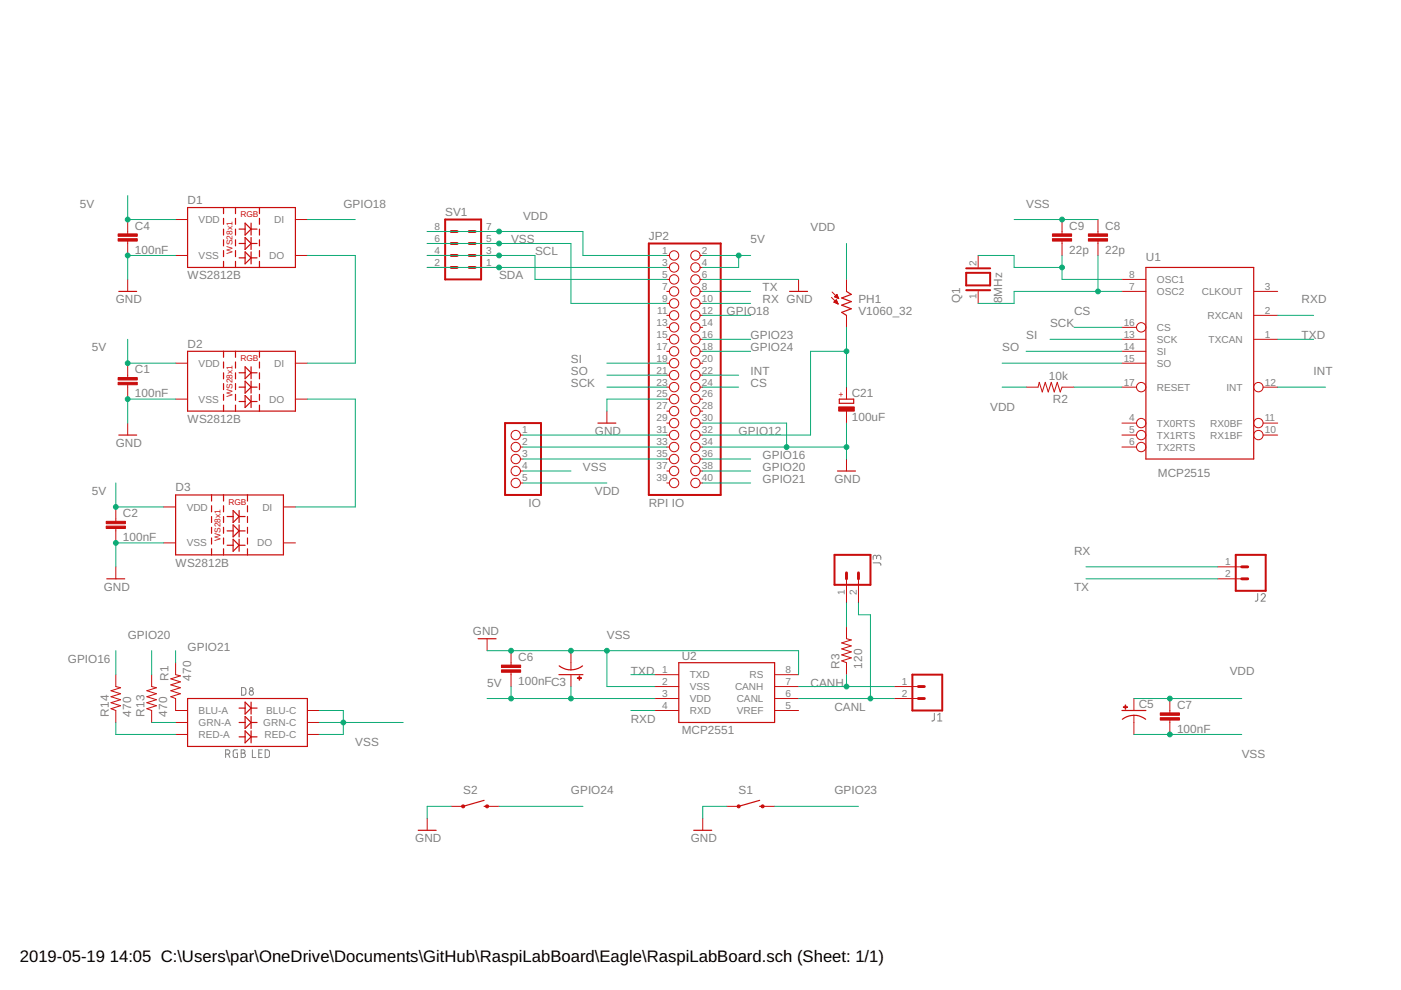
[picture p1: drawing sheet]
<svg xmlns="http://www.w3.org/2000/svg" width="297mm" height="210mm" viewBox="0 0 297 210" stroke-linecap="round" stroke-linejoin="round" font-family="sans-serif">
<g fill="none" stroke="#808080" stroke-width=".21">
<path d="M185.1 119.3l1.4 .1 .2 .1 .1 .4M185.8 118.2a.46 .46 0 0 1 .5-.5 .46 .46 0 0 1 .5 .5v.4M185.8 118.4v-.3a.36 .36 0 0 0-.3-.4 .36 .36 0 0 0-.4 .4v.5M266.7 125.8l-.1 1.5-.5 .2M267.4 126.2a.45 .45 0 0 1 .6-.3 .45 .45 0 0 1 .1 .7l-.7 .9h.9M47.8 159.9h.5a.46 .46 0 0 0 .4-.5 .46 .46 0 0 0-.4-.4h-.5v1.6M48.4 159.9l.3 .7M50.4 159h-.7l-.2 .2-.1 1.1 .3 .3h.7v-.9h-.3M51.1 159h.5a.36 .36 0 0 1 .3 .3 .36 .36 0 0 1-.3 .4 .46 .46 0 0 1 .4 .5 .46 .46 0 0 1-.4 .4h-.5zM51.1 159.7h.5M51.2 145.8h.6l.3 .2v1l-.3 .4h-.6zM53.5 159v1.6h.7"/>
<path d="M54.9 159.7h.5M55.6 159h-.7v1.6h.7M56.2 159h.6l.3 .3v.8l-.3 .5h-.6zM198.1 151.2v1.4l-.6 .3M198.8 152.9h.9M198.8 151.6l.5-.4v1.7"/>
<circle cx="53.3" cy="147" r=".46"/>
<circle cx="53.3" cy="146.1" r=".37"/>
</g>
<g fill="none" stroke="#c90d0c" stroke-width=".25">
<path d="M39.8 44h22.8v12.7h-22.8zM47.4 44v1.3M47.4 46.3v1.3M47.4 48.6v1.2M47.4 50.8v1.3M47.4 53.1v1.3M47.4 55.4v1.3M49.9 44v1.3M49.9 46.3v1.3M49.9 48.6v1.2M49.9 50.8v1.3M49.9 53.1v1.3"/>
<path d="M49.9 55.4v1.3M50.7 51.6h1.3M50.7 54.7h1.3M50.7 48.6h1.3M52 47.3l1.2 1.3-1.2 1.2zM52 50.4l1.2 1.2-1.2 1.3zM52 53.4l1.2 1.3-1.2 1.2zM53.2 47.3v2.5M53.2 50.4v2.5M53.2 53.4v2.5M53.2 51.6h1.3M53.2 54.7h1.3"/>
<path d="M53.2 48.6h1.3M55 44v1.3M55 46.3v1.3M55 48.6v1.2M55 50.8v1.3M55 53.1v1.3M55 55.4v1.3M243 56.7h22.8v40.6h-22.8zM25.2 61.8h3.8M39.8 74.5h22.8v12.7h-22.8zM47.4 74.5v1.3M47.4 76.8v1.2"/>
<path d="M47.4 79v1.3M49.9 74.5v1.3M49.9 76.8v1.2M49.9 79v1.3M50.7 79h1.3M52 77.8l1.2 1.2-1.2 1.3zM53.2 77.8v2.5M53.2 79h1.3M55 74.5v1.3M55 76.8v1.2M55 79v1.3M167.4 61.8h3.8"/>
<path d="M179.5 61.8l1 .6-2 .8 2 .7-2 .8 2 .8-2 .7 1 .7M25.2 92.2h3.8M47.4 81.3v1.3M47.4 83.6v1.3M47.4 85.9v1.3M49.9 81.3v1.3M49.9 83.6v1.3M49.9 85.9v1.3M50.7 82.1h1.3M50.7 85.1h1.3M52 80.8l1.2 1.3-1.2 1.3zM52 83.9l1.2 1.2-1.2 1.3z"/>
<path d="M53.2 80.8v2.6M53.2 83.9v2.5M53.2 82.1h1.3M53.2 85.1h1.3M55 81.3v1.3M55 83.6v1.3M55 85.9v1.3M126.8 89.7h3.8M177.6 99.9h3.8M177.9 84.6h3.1v.9h-3.1zM37.2 104.9h22.9v12.7h-22.9zM44.9 104.9v1.3"/>
<path d="M44.9 107.2v1.3M44.9 109.5v1.3M44.9 111.8v1.3M44.9 114.1v1.3M44.9 116.4v1.2M47.4 104.9v1.3M47.4 107.2v1.3M47.4 109.5v1.3M47.4 111.8v1.3M47.4 114.1v1.3M47.4 116.4v1.2M48.2 112.6h1.2"/>
<path d="M48.2 115.6h1.2M48.2 109.5h1.2M49.4 108.2l1.3 1.3-1.3 1.3zM49.4 111.3l1.3 1.3-1.3 1.2zM49.4 114.3l1.3 1.3-1.3 1.3zM50.7 108.2v2.6M50.7 111.3v2.5M50.7 114.3v2.6M50.7 112.6h1.3M50.7 115.6h1.3M50.7 109.5h1.3M52.5 104.9v1.3"/>
<path d="M52.5 107.2v1.3M52.5 109.5v1.3M52.5 111.8v1.3M52.5 114.1v1.3M52.5 116.4v1.2M22.6 122.7h3.8M101.4 135.4h3.8M39.8 148.1h25.4v10.2h-25.4zM50.7 153.2h1.3M50.7 150.1h1.3M50.7 156.2h1.3M52 148.9l1.2 1.2-1.2 1.3z"/>
<path d="M52 151.9l1.2 1.3-1.2 1.3zM52 155l1.2 1.2-1.2 1.3zM53.2 148.9v2.5M53.2 151.9v2.6M53.2 155v2.5M53.2 153.2h1.3M53.2 150.1h1.3M53.2 156.2h1.3M118.5 143h5.1M118.6 141.2a4 4 0 0 0 4.9 0M143.9 140.5h20.3v12.7h-20.3zM237.9 150.6h5.1"/>
<path d="M238 152.5a4 4 0 0 1 4.9 0M88.7 176h3.8M102.6 171h.7M102.6 169.7l-4.4 1.3M147.1 176h3.8M161.1 171h.6M161.1 169.7l-4.5 1.3"/>
</g>
<g fill="none" stroke="#c90d0c" stroke-width=".21">
<path d="M27.1 46.5v3.1M27.1 51.1v3.1M27.1 59.2v2.6M37.2 46.5h2.6M37.2 54.2h2.6M62.6 46.5h2.6M62.6 54.2h2.6M90.6 54.2h5.1M90.6 56.7h5.1M90.6 51.6h5.1M90.6 49.1h5.1M100.7 54.2h5.1"/>
<path d="M100.7 56.7h5.1M100.7 51.6h5.1M100.7 49.1h5.1M141.4 54.2h.5M141.4 56.7h.5M141.4 59.2h.5M148.4 54.2h.6M148.4 56.7h.6M148.4 59.2h.6M169.3 59.2v2.6M179.5 59.2v2.6M207.4 54.2v2.5"/>
<path d="M225.2 46.5v3.1M225.2 51.1v3.1M232.8 46.5v3.1M232.8 51.1v3.1M237.9 59.2h5.1M27.1 77v3.1M37.2 77h2.6M62.6 77h2.6M141.4 61.8h.5M141.4 64.3h.5M141.4 66.9h.5M141.4 69.4h.5"/>
<path d="M141.4 71.9h.5M141.4 74.5h.5M141.4 77h.5M141.4 79.5h.5M148.4 61.8h.6M148.4 64.3h.6M148.4 66.9h.6M148.4 69.4h.6M148.4 71.9h.6M148.4 74.5h.6M148.4 77h.6M148.4 79.5h.6"/>
<path d="M176.3 63.1l1.4 1.4M176.4 61.9l1.4 1.4M176.8 64.1l.5-.5 .4 .9zM176.8 64.1h.7M176.9 63.9h.6M176.9 62.9l.5-.5 .4 .9zM177 62.8h.6M177 63.8h.4M177 63h.7M177.1 64.2h.5M177.1 62.7h.5M177.2 63.7h.2"/>
<path d="M177.2 62.6h.3M177.3 63.6h.1M177.3 63.1h.4M177.3 64.3h.3M177.4 62.5h.1M177.6 63.2h.2M177.6 64.4h.1M179.5 66.9v2.5M207.4 61.8v2.5M237.9 61.8h5.1M237.9 69.4h3.1M237.9 71.9h5.1"/>
<path d="M237.9 74.5h5.1M237.9 77h5.1M265.8 61.8h5.1M265.8 66.9h5.1M265.8 71.9h5.1M27.1 81.6v3M27.1 89.7v2.5M37.2 84.6h2.6M62.6 84.6h2.6M110.3 92.2h.6M110.3 94.8h.6M110.3 97.3h.6"/>
<path d="M110.3 99.9h.6M128.7 87.2v2.5M141.4 82.1h.5M141.4 84.6h.5M141.4 87.2h.5M141.4 89.7h.5M141.4 92.2h.5M141.4 94.8h.5M141.4 97.3h.5M141.4 99.9h.5M148.4 82.1h.6M148.4 84.6h.6"/>
<path d="M148.4 87.2h.6M148.4 89.7h.6M148.4 92.2h.6M148.4 94.8h.6M148.4 97.3h.6M148.4 99.9h.6M179.5 82.1v2.5M179.5 87.2v2.5M179.5 97.3v2.6M217.6 82.1h2.5l.2-1 .7 2 .6-2 .6 2 .7-2 .6 2 .7-2 .6 2 .4-1h2.5M237.9 82.1h3.1M237.9 89.7h3.1"/>
<path d="M237.9 92.2h3.1M237.9 94.8h3.1M267.8 82.1h3.1M267.8 89.7h3.1M267.8 92.2h3.1M24.6 107.5v3M24.6 112.1v3M34.7 107.5h2.5M34.7 115.1h2.5M60.1 107.5h2.5M60.1 115.1h2.5M110.3 102.4h.6"/>
<path d="M141.4 102.4h.5M148.4 102.4h.6M24.6 120.2v2.5M103.3 135.4v2.6M108.4 138v3M121.1 138v4M179.5 122.7v5.1M179.5 132.9v2.5l1 .3-2 .6 2 .6-2 .7 2 .6-2 .7 2 .6-2 .6 1 .4v2.5M182 122.7v5.1M258.2 120.2h5.1M258.2 122.7h5.1M24.6 143v2.6l1 .2-2.1 .7 2.1 .6-2.1 .6 2.1 .7-2.1 .6 2.1 .6-2.1 .7 1.1 .3v2.6"/>
<path d="M32.2 143v2.6l1 .2-2.1 .7 2.1 .6-2.1 .6 2.1 .7-2.1 .6 2.1 .6-2.1 .7 1.1 .3v2.6M37.2 140.5v2.5l1 .3-2 .6 2 .7-2 .6 2 .6-2 .7 2 .6-2 .6 1 .4v2.5h2.6M37.2 153.2h2.6M37.2 155.7h2.6M65.2 150.6h2.5M65.2 153.2h2.5M65.2 155.7h2.5M108.4 142.5v3.1M121.1 143v2.6M138.8 150.6h5.1M138.8 143h5.1M138.8 145.6h5.1"/>
<path d="M138.8 148.1h5.1M164.2 150.6h5.1M164.2 143h5.1M164.2 145.6h5.1M164.2 148.1h5.1M189.6 145.6h5.1M189.6 148.1h5.1M240.4 148.1v2.5M240.4 151.7v4M248 148.1v3.1M248 152.7v3M90.6 173.5v2.5"/>
<path d="M95.7 171h2.5M103.3 171h2.5M149 173.5v2.5M154.1 171h2.5M161.7 171h2.5"/>
<circle cx="142.9" cy="56.7" r=".99"/>
<circle cx="142.9" cy="59.2" r=".99"/>
<circle cx="142.9" cy="54.2" r=".99"/>
<circle cx="147.4" cy="54.2" r=".99"/>
<circle cx="147.4" cy="56.7" r=".99"/>
<circle cx="147.4" cy="59.2" r=".99"/>
<circle cx="142.9" cy="77" r=".99"/>
<circle cx="142.9" cy="66.9" r=".99"/>
<circle cx="142.9" cy="69.4" r=".99"/>
<circle cx="142.9" cy="79.5" r=".99"/>
<circle cx="142.9" cy="61.8" r=".99"/>
<circle cx="142.9" cy="71.9" r=".99"/>
<circle cx="142.9" cy="74.5" r=".99"/>
<circle cx="142.9" cy="64.3" r=".99"/>
<circle cx="147.4" cy="77" r=".99"/>
<circle cx="147.4" cy="66.9" r=".99"/>
<circle cx="147.4" cy="69.4" r=".99"/>
<circle cx="147.4" cy="79.5" r=".99"/>
<circle cx="147.4" cy="64.3" r=".99"/>
<circle cx="147.4" cy="61.8" r=".99"/>
<circle cx="147.4" cy="71.9" r=".99"/>
<circle cx="147.4" cy="74.5" r=".99"/>
<circle cx="242" cy="69.4" r=".99"/>
<circle cx="109.3" cy="92.2" r=".99"/>
<circle cx="109.3" cy="97.3" r=".99"/>
<circle cx="109.3" cy="94.8" r=".99"/>
<circle cx="109.3" cy="99.9" r=".99"/>
<circle cx="142.9" cy="89.7" r=".99"/>
<circle cx="142.9" cy="99.9" r=".99"/>
<circle cx="142.9" cy="92.2" r=".99"/>
<circle cx="142.9" cy="94.8" r=".99"/>
<circle cx="142.9" cy="97.3" r=".99"/>
<circle cx="142.9" cy="87.2" r=".99"/>
<circle cx="142.9" cy="84.6" r=".99"/>
<circle cx="142.9" cy="82.1" r=".99"/>
<circle cx="147.4" cy="97.3" r=".99"/>
<circle cx="147.4" cy="89.7" r=".99"/>
<circle cx="147.4" cy="92.2" r=".99"/>
<circle cx="147.4" cy="94.8" r=".99"/>
<circle cx="147.4" cy="99.9" r=".99"/>
<circle cx="147.4" cy="87.2" r=".99"/>
<circle cx="147.4" cy="84.6" r=".99"/>
<circle cx="147.4" cy="82.1" r=".99"/>
<circle cx="242" cy="89.7" r=".99"/>
<circle cx="242" cy="94.8" r=".99"/>
<circle cx="242" cy="92.2" r=".99"/>
<circle cx="242" cy="82.1" r=".99"/>
<circle cx="266.8" cy="89.7" r=".99"/>
<circle cx="266.8" cy="92.2" r=".99"/>
<circle cx="266.8" cy="82.1" r=".99"/>
<circle cx="109.3" cy="102.4" r=".99"/>
<circle cx="142.9" cy="102.4" r=".99"/>
<circle cx="147.4" cy="102.4" r=".99"/>
</g>
<path d="M94.4 46.5h7.6v12.7h-7.6zM137.6 51.6h15.2v53.3h-15.2zM204.9 57.8h5v2.7h-5zM204.9 56.9h5M204.9 61.5h5M107.1 89.7h7.6v15.2h-7.6zM176.9 117.6h7.7v6.4h-7.7zM262 117.6h6.4v7.7h-6.4zM193.4 143h6.4v7.6h-6.4z" fill="none" stroke="#c90d0c" stroke-width=".42"/>
<g fill="#c90d0c" stroke="#c90d0c" stroke-width=".21">
<path d="M25 50.6h4.1v.5h-4.1z"/>
<path d="M25 49.6h4.1v.5h-4.1z"/>
<path d="M177.8 86.3h3.3v.9h-3.3z"/>
<path d="M25 81.1h4.1v.5h-4.1z"/>
<path d="M25 80.1h4.1v.5h-4.1z"/>
<path d="M22.5 111.5h4.1v.6h-4.1z"/>
<path d="M22.5 110.5h4.1v.5h-4.1z"/>
<path d="M122.4 143.7h.9v.1h-.9z"/>
<path d="M122.8 143.3h.1v.9h-.1z"/>
<path d="M238.2 149.9h.9v.1h-.9z"/>
<path d="M238.5 149.5h.2v.9h-.2z"/>
<path d="M106.3 142h4.1v.5h-4.1z"/>
<path d="M106.3 141h4.1v.5h-4.1z"/>
<path d="M246 152.2h4.1v.5h-4.1z"/>
<path d="M246 151.2h4.1v.5h-4.1z"/>
<path d="M230.8 50.6h4v.5h-4z"/>
<path d="M230.8 49.6h4v.5h-4z"/>
<path d="M223.1 50.6h4.1v.5h-4.1z"/>
<path d="M223.1 49.6h4.1v.5h-4.1z"/>
</g>
<g fill="none" stroke="#c90d0c" stroke-width=".61">
<path d="M95.7 51.6h1.2M95.7 54.2h1.2M95.7 56.7h1.2M95.7 49.1h1.2M99.5 51.6h1.2M99.5 54.2h1.2M99.5 56.7h1.2M99.5 49.1h1.2M179.5 121.5v1.2M182 121.5v1.2M263.3 122.7h1.2M263.3 120.2h1.2"/>
<path d="M194.7 148.1h1.3M194.7 145.6h1.3"/>
</g>
<g fill="#c90d0c" stroke="#c90d0c" stroke-width=".21">
<circle cx="156.6" cy="171" r=".33"/>
<circle cx="161.7" cy="171" r=".33"/>
<circle cx="98.2" cy="171" r=".33"/>
<circle cx="103.3" cy="171" r=".33"/>
</g>
<g fill="none" stroke="#0dab76" stroke-width=".21">
<path d="M27.1 41.5v5h10.1M37.2 54.2h-10.1v5M65.2 46.5h10.1M65.2 54.2h10.1v22.8h-10.1M90.6 54.2h22.8v5h28M90.6 49.1h33v5.1h17.8M90.6 56.7h50.8M90.6 51.6h30.5v12.7h20.3M149 54.2h10.2M149 59.2h20.3M156.6 54.2v2.5h-7.6M179.5 51.6v7.6"/>
<path d="M207.4 54.2h7.6v2.5h10.2M215 46.5h17.8M225.2 54.2v5h12.7M232.8 54.2v7.6M27.1 71.9v5.1h10.1M128.7 77h12.7M128.7 79.5h12.7M149 66.9h10.2M149 74.5h10.2M149 79.5h7.6M149 71.9h10.2M149 64.3h10.2"/>
<path d="M149 61.8h10.2M179.5 69.4v12.7M179.5 74.5h-7.6v17.7h-22.9M212.5 77h25.4M217.6 74.5h20.3M222.6 71.9h15.3M227.7 69.4h10.2M237.9 61.8h-22.9v2.5h-7.6M270.9 66.9h7.6M270.9 71.9h7.6M37.2 84.6h-10.1v5.1M65.2 84.6h10.1v22.9h-12.7"/>
<path d="M110.9 97.3h30.5M110.9 94.8h30.5M110.9 92.2h30.5M110.9 99.9h10.2M128.7 82.1h12.7M141.4 84.6h-12.7v2.6M149 82.1h7.6M149 97.3h10.2M149 94.8h30.5M149 99.9h10.2M149 89.7h17.8v5.1M179.5 89.7v7.6"/>
<path d="M212.5 82.1h5.1M227.7 82.1h10.2M270.9 82.1h10.2M24.6 102.4v5.1h10.1M34.7 115.1h-10.1v5.1M110.9 102.4h17.8M149 102.4h10.2M24.6 138v5M32.2 138v5M37.2 138v2.5M103.3 138h66v5M128.7 138v7.6h10.1"/>
<path d="M179.5 127.8v5.1M182 127.8v2.5h2.6v17.8M230.3 122.7h27.9M230.3 120.2h27.9M24.6 153.2v2.5h12.6M32.2 153.2h5M67.7 153.2h17.8M67.7 150.6h5.1v5.1h-5.1M103.3 148.1h35.5M108.4 145.6v2.5M121.1 145.6v2.5M133.8 143h5"/>
<path d="M133.8 150.6h5M169.3 148.1h20.3M169.3 145.6h20.3M179.5 143v2.6M240.4 148.1h22.9M240.4 155.7h22.9M95.7 171h-5.1v2.5M105.8 171h17.8M154.1 171h-5.1v2.5M164.2 171h17.8"/>
</g>
<g fill="#0dab76" stroke="#0dab76" stroke-width=".21">
<circle cx="156.6" cy="54.2" r=".51"/>
<circle cx="27.1" cy="46.5" r=".51"/>
<circle cx="27.1" cy="77" r=".51"/>
<circle cx="24.6" cy="107.5" r=".51"/>
<circle cx="108.4" cy="148.1" r=".51"/>
<circle cx="121.1" cy="148.1" r=".51"/>
<circle cx="105.8" cy="49.1" r=".51"/>
<circle cx="248" cy="148.1" r=".51"/>
<circle cx="179.5" cy="74.5" r=".51"/>
<circle cx="105.8" cy="54.2" r=".51"/>
<circle cx="105.8" cy="56.7" r=".51"/>
<circle cx="108.4" cy="138" r=".51"/>
<circle cx="121.1" cy="138" r=".51"/>
<circle cx="128.7" cy="138" r=".51"/>
<circle cx="248" cy="155.7" r=".51"/>
<circle cx="225.2" cy="46.5" r=".51"/>
<circle cx="27.1" cy="54.2" r=".51"/>
<circle cx="179.5" cy="94.8" r=".51"/>
<circle cx="166.8" cy="94.8" r=".51"/>
<circle cx="27.1" cy="84.6" r=".51"/>
<circle cx="24.6" cy="115.1" r=".51"/>
<circle cx="105.8" cy="51.6" r=".51"/>
<circle cx="72.8" cy="153.2" r=".51"/>
<circle cx="179.5" cy="145.6" r=".51"/>
<circle cx="184.6" cy="148.1" r=".51"/>
<circle cx="225.2" cy="56.7" r=".51"/>
<circle cx="232.8" cy="61.8" r=".51"/>
</g>
<g font-size="3.5">
<text x="4.2" y="203.9">2019-05-19</text>
<text x="23.3" y="203.9">14:05 C:\Users\par\OneDrive\Documents\GitHub\RaspiLabBoard\Eagle\RaspiLabBoard.sch (Sheet: 1/1)</text>
</g>
<g font-size="2.5" fill="#808080">
<text x="16.9" y="44">5V</text>
<text x="39.8" y="43.2">D1</text>
<text x="72.8" y="44">GPIO18</text>
<text x="94.4" y="45.8">SV1</text>
<text x="110.9" y="46.5">VDD</text>
<text x="217.6" y="44">VSS</text>
<text x="28.6" y="53.8">100nF</text>
<text x="28.6" y="48.7">C4</text>
<text x="108.4" y="51.6">VSS</text>
<text x="137.6" y="51">JP2</text>
<text x="159.1" y="51.6">5V</text>
<text x="171.8" y="49.1">VDD</text>
<text x="226.7" y="53.8">22p</text>
<text x="226.7" y="48.7">C9</text>
<text x="234.3" y="53.8">22p</text>
<text x="234.3" y="48.7">C8</text>
<text x="39.8" y="59.2">WS2812B</text>
<text x="105.8" y="59.2">SDA</text>
<text x="113.4" y="54.2">SCL</text>
<text x="243" y="55.4">U1</text>
<text x="24.5" y="64.3">GND</text>
<text x="161.7" y="61.8">TX</text>
<text x="161.7" y="64.3">RX GND</text>
<text x="182" y="64.3">PH1</text>
<text x="203.6" y="64.3" transform="rotate(-90 203.6 64.3)">Q1</text>
<text x="212.5" y="64.3" transform="rotate(-90 212.5 64.3)">8MHz</text>
<text x="276" y="64.3">RXD</text>
<text x="154.1" y="66.9">GPIO18</text>
<text x="159.1" y="71.9">GPIO23</text>
<text x="182" y="66.9">V1060_32</text>
<text x="217.6" y="71.9">SI</text>
<text x="222.6" y="69.4">SCK</text>
<text x="227.7" y="66.9">CS</text>
<text x="276" y="71.9">TXD</text>
<text x="19.5" y="74.5">5V</text>
<text x="39.8" y="73.7">D2</text>
<text x="121.1" y="77">SI</text>
<text x="159.1" y="74.5">GPIO24</text>
<text x="212.5" y="74.5">SO</text>
<text x="28.6" y="79.2">C1</text>
<text x="121.1" y="79.6">SO</text>
<text x="121.1" y="82.1">SCK</text>
<text x="159.1" y="79.6">INT</text>
<text x="159.1" y="82.1">CS</text>
<text x="222.4" y="80.6">10k</text>
<text x="278.5" y="79.6">INT</text>
<text x="28.6" y="84.3">100nF</text>
<text x="39.8" y="89.7">WS2812B</text>
<text x="180.6" y="89.2">100uF</text>
<text x="180.6" y="84.1">C21</text>
<text x="209.9" y="87.2">VDD</text>
<text x="223.3" y="85.4">R2</text>
<text x="24.5" y="94.8">GND</text>
<text x="126.1" y="92.2">GND</text>
<text x="156.6" y="92.2">GPIO12</text>
<text x="123.6" y="99.9">VSS</text>
<text x="161.7" y="99.9">GPIO20</text>
<text x="161.7" y="97.3">GPIO16</text>
<text x="245.5" y="101.1">MCP2515</text>
<text x="19.5" y="104.9">5V</text>
<text x="37.2" y="104.2">D3</text>
<text x="112.1" y="107.5">IO</text>
<text x="126.1" y="104.9">VDD</text>
<text x="137.6" y="107.5">RPI IO</text>
<text x="161.7" y="102.4">GPIO21</text>
<text x="176.9" y="102.4">GND</text>
<text x="26.1" y="109.6">C2</text>
<text x="26.1" y="114.7">100nF</text>
<text x="227.7" y="117.6">RX</text>
<text x="22" y="125.3">GND</text>
<text x="37.2" y="120.2">WS2812B</text>
<text x="227.7" y="125.3">TX</text>
<text x="27.1" y="135.4">GPIO20</text>
<text x="39.8" y="138">GPIO21</text>
<text x="100.3" y="134.7">GND</text>
<text x="128.7" y="135.4">VSS</text>
<text x="14.4" y="140.5">GPIO16</text>
<text x="109.9" y="140.1">C6</text>
<text x="133.7" y="143">TXD</text>
<text x="144.5" y="139.9">U2</text>
<text x="178" y="141.8" transform="rotate(-90 178 141.8)">R3</text>
<text x="182.8" y="141.8" transform="rotate(-90 182.8 141.8)">120</text>
<text x="260.7" y="143">VDD</text>
<text x="35.7" y="144.3" transform="rotate(-90 35.7 144.3)">R1</text>
<text x="40.5" y="144.3" transform="rotate(-90 40.5 144.3)">470</text>
<text x="103.3" y="145.6">5V</text>
<text x="109.9" y="145.2">100nFC3</text>
<text x="171.8" y="145.6">CANH</text>
<text x="23" y="151.9" transform="rotate(-90 23 151.9)">R14</text>
<text x="27.8" y="151.9" transform="rotate(-90 27.8 151.9)">470</text>
<text x="30.7" y="151.9" transform="rotate(-90 30.7 151.9)">R13</text>
<text x="35.5" y="151.9" transform="rotate(-90 35.5 151.9)">470</text>
<text x="133.7" y="153.2">RXD</text>
<text x="144.5" y="155.7">MCP2551</text>
<text x="176.9" y="150.7">CANL</text>
<text x="241.4" y="150">C5</text>
<text x="249.6" y="155.3">100nF</text>
<text x="249.6" y="150.3">C7</text>
<text x="75.3" y="158.3">VSS</text>
<text x="263.3" y="160.8">VSS</text>
<text x="98.2" y="168.4">S2</text>
<text x="121.1" y="168.4">GPIO24</text>
<text x="156.6" y="168.4">S1</text>
<text x="176.9" y="168.4">GPIO23</text>
<text x="88" y="178.6">GND</text>
<text x="146.4" y="178.6">GND</text>
</g>
<g font-size="2.1" fill="#808080">
<text x="42.1" y="47.3">VDD</text>
<text x="58.2" y="47.3">DI</text>
<text x="92.1" y="53.8">4</text>
<text x="92.1" y="51.3">6</text>
<text x="92.1" y="48.7">8</text>
<text x="103.1" y="53.8">3</text>
<text x="103.1" y="51.3">5</text>
<text x="103.1" y="48.7">7</text>
<text x="140.4" y="53.8">1</text>
<text x="148.8" y="53.8">2</text>
<text x="42.1" y="54.9">VSS</text>
<text x="57.1" y="54.9">DO</text>
<text x="92.1" y="56.3">2</text>
<text x="103.1" y="56.3">1</text>
<text x="140.4" y="56.3">3</text>
<text x="140.4" y="58.9">5</text>
<text x="148.8" y="56.3">4</text>
<text x="148.8" y="58.9">6</text>
<text x="207" y="56.3" transform="rotate(-90 207 56.3)">2</text>
<text x="239.4" y="58.9">8</text>
<text x="140.4" y="61.4">7</text>
<text x="140.4" y="64">9</text>
<text x="148.8" y="61.4">8</text>
<text x="148.8" y="64">10</text>
<text x="207" y="63.3" transform="rotate(-90 207 63.3)">1</text>
<text x="239.4" y="61.4">7</text>
<text x="245.3" y="60">OSC1</text>
<text x="245.3" y="62.5">OSC2</text>
<text x="254.8" y="62.5">CLKOUT</text>
<text x="268.1" y="61.4">3</text>
<text x="139.2" y="69">13</text>
<text x="139.2" y="71.6">15</text>
<text x="139.3" y="66.5">11</text>
<text x="148.8" y="66.5">12</text>
<text x="148.8" y="69">14</text>
<text x="148.8" y="71.6">16</text>
<text x="238.2" y="69">16</text>
<text x="238.2" y="71.6">13</text>
<text x="245.3" y="70.2">CS</text>
<text x="256" y="67.6">RXCAN</text>
<text x="268.1" y="66.5">2</text>
<text x="268.1" y="71.6">1</text>
<text x="42.1" y="77.8">VDD</text>
<text x="58.2" y="77.8">DI</text>
<text x="139.2" y="74.1">17</text>
<text x="139.2" y="76.7">19</text>
<text x="148.8" y="74.1">18</text>
<text x="148.8" y="76.7">20</text>
<text x="238.2" y="74.1">14</text>
<text x="238.2" y="76.7">15</text>
<text x="245.3" y="72.7">SCK</text>
<text x="245.3" y="75.2">SI</text>
<text x="245.3" y="77.8">SO</text>
<text x="256.2" y="72.7">TXCAN</text>
<text x="139.2" y="79.2">21</text>
<text x="139.2" y="81.7">23</text>
<text x="148.8" y="79.2">22</text>
<text x="148.8" y="81.7">24</text>
<text x="238.2" y="81.7">17</text>
<text x="245.3" y="82.9">RESET</text>
<text x="260" y="82.9">INT</text>
<text x="268.1" y="81.7">12</text>
<text x="42.1" y="85.4">VSS</text>
<text x="57.1" y="85.4">DO</text>
<text x="139.2" y="84.3">25</text>
<text x="139.2" y="86.8">27</text>
<text x="139.2" y="89.4">29</text>
<text x="148.8" y="84.3">26</text>
<text x="148.8" y="86.8">28</text>
<text x="148.8" y="89.4">30</text>
<text x="239.4" y="89.4">4</text>
<text x="268.1" y="89.4">11</text>
<text x="110.7" y="91.9">1</text>
<text x="110.7" y="94.4">2</text>
<text x="139.2" y="91.9">31</text>
<text x="139.2" y="94.4">33</text>
<text x="148.8" y="91.9">32</text>
<text x="148.8" y="94.4">34</text>
<text x="239.4" y="91.9">5</text>
<text x="239.4" y="94.4">6</text>
<text x="245.3" y="90.5">TX0RTS</text>
<text x="245.3" y="93">TX1RTS</text>
<text x="245.3" y="95.6">TX2RTS</text>
<text x="256.6" y="90.5">RX0BF</text>
<text x="256.6" y="93">RX1BF</text>
<text x="268.1" y="91.9">10</text>
<text x="110.7" y="97">3</text>
<text x="110.7" y="99.5">4</text>
<text x="139.2" y="97">35</text>
<text x="139.2" y="99.5">37</text>
<text x="148.8" y="97">36</text>
<text x="148.8" y="99.5">38</text>
<text x="110.7" y="102.1">5</text>
<text x="139.2" y="102.1">39</text>
<text x="148.8" y="102.1">40</text>
<text x="39.6" y="108.2">VDD</text>
<text x="55.6" y="108.2">DI</text>
<text x="39.6" y="115.9">VSS</text>
<text x="54.5" y="115.9">DO</text>
<text x="259.8" y="119.8">1</text>
<text x="259.8" y="122.4">2</text>
<text x="179.1" y="126.2" transform="rotate(-90 179.1 126.2)">1</text>
<text x="181.6" y="126.2" transform="rotate(-90 181.6 126.2)">2</text>
<text x="140.4" y="142.7">1</text>
<text x="146.2" y="143.8">TXD</text>
<text x="158.9" y="143.8">RS</text>
<text x="166.6" y="142.7">8</text>
<text x="140.4" y="145.2">2</text>
<text x="140.4" y="147.8">3</text>
<text x="146.2" y="146.3">VSS</text>
<text x="146.2" y="148.9">VDD</text>
<text x="155.8" y="146.3">CANH</text>
<text x="156.2" y="148.9">CANL</text>
<text x="166.6" y="147.8">6</text>
<text x="166.6" y="145.2">7</text>
<text x="191.2" y="145.2">1</text>
<text x="191.2" y="147.8">2</text>
<text x="42.1" y="151.4">BLU-A</text>
<text x="42.1" y="154">GRN-A</text>
<text x="55.8" y="154">GRN-C</text>
<text x="56.4" y="151.4">BLU-C</text>
<text x="140.4" y="150.3">4</text>
<text x="146.2" y="151.4">RXD</text>
<text x="156.2" y="151.4">VREF</text>
<text x="166.6" y="150.3">5</text>
<text x="42.1" y="156.5">RED-A</text>
<text x="56.1" y="156.5">RED-C</text>
</g>
<g font-size="1.8" fill="#c90d0c">
<text x="51" y="46.1">RGB</text>
<text x="49.3" y="53.8" transform="rotate(-90 49.3 53.8)">WS28x1</text>
<text x="51" y="76.6">RGB</text>
<text x="49.3" y="84.3" transform="rotate(-90 49.3 84.3)">WS28x1</text>
<text x="178.9" y="84.2" transform="rotate(-90 178.9 84.2)">+</text>
<text x="48.4" y="107.1">RGB</text>
<text x="46.8" y="114.7" transform="rotate(-90 46.8 114.7)">WS28x1</text>
</g>
</svg>
